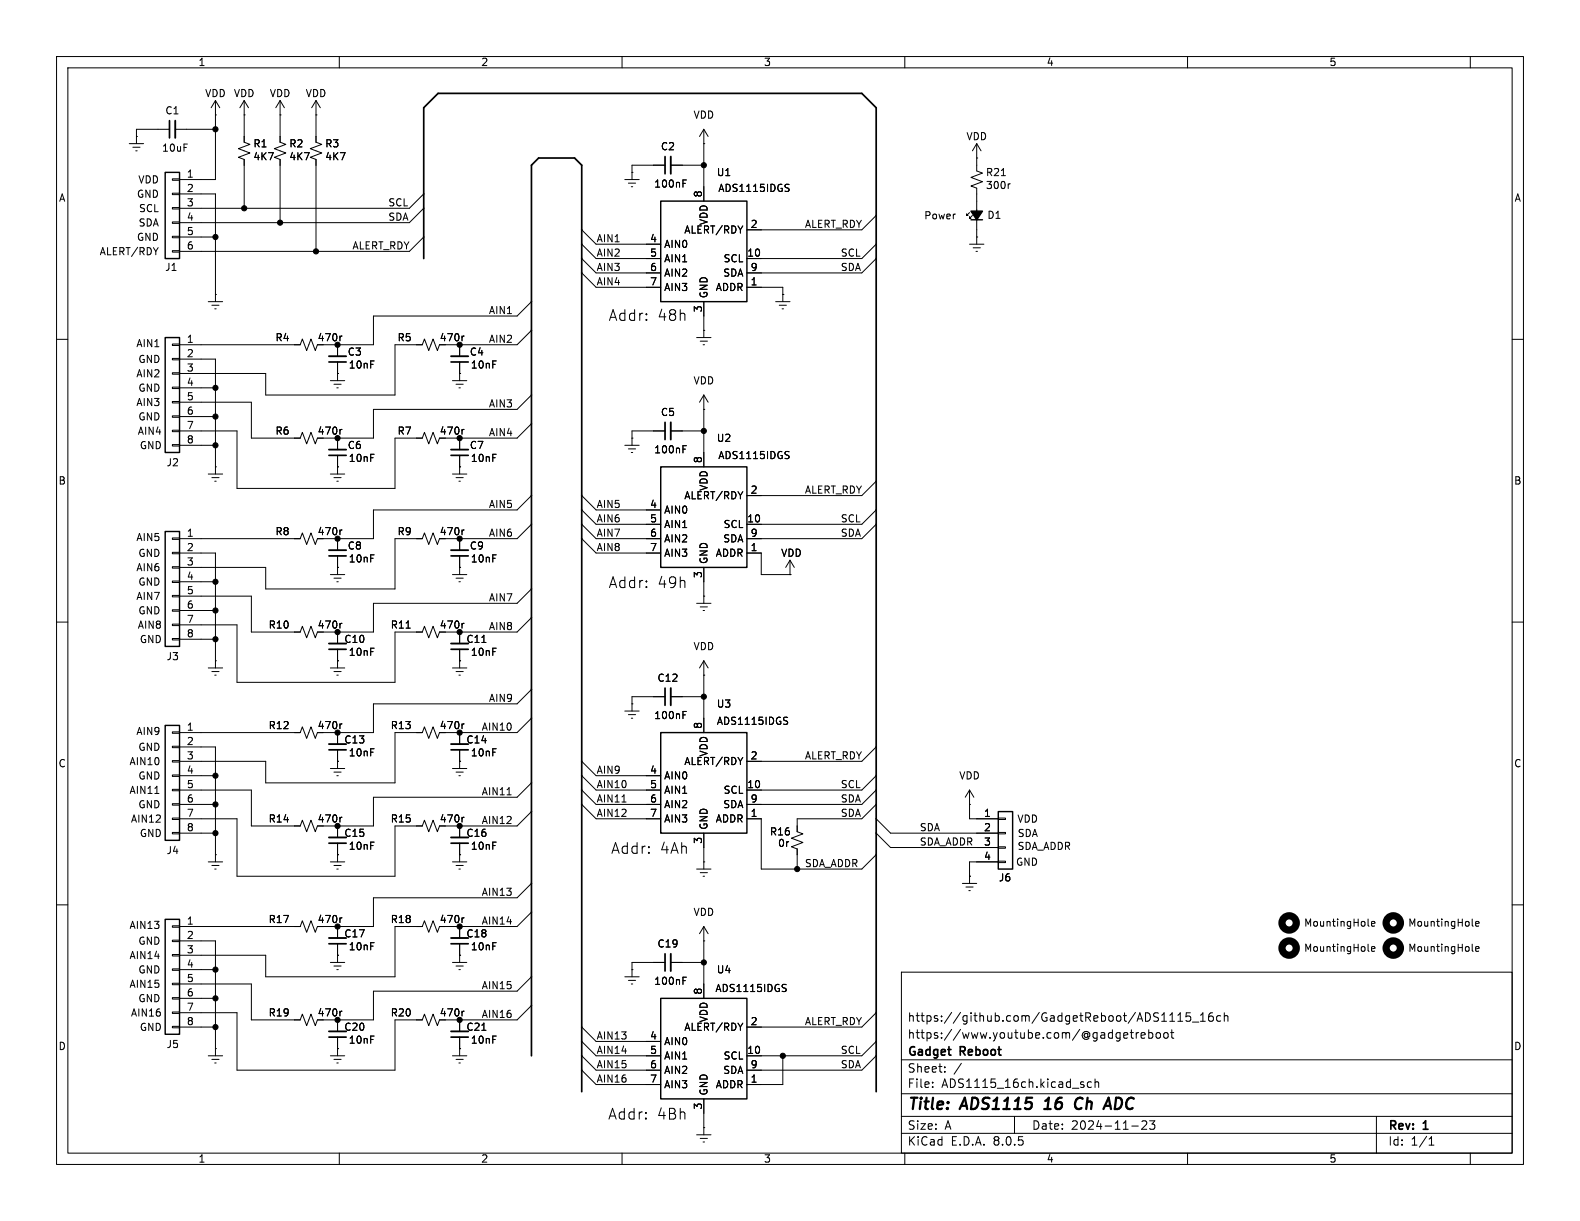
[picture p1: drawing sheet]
<svg xmlns="http://www.w3.org/2000/svg" width="279mm" height="216mm" viewBox="0 0 279 216" stroke-linecap="round" stroke-linejoin="round" font-family="sans-serif">
<g fill="none" stroke="#000" stroke-width=".18">
<path d="M10 10h259.4v195.9h-259.4zM12 12h255.4v191.9h-255.4zM38.1 17.8v14h-6.4M38.1 17.8l-.8 1.3M38.1 17.8l.8 1.3M43.2 17.8v7.3l1 .4-2 .8 2 .8-2 .7 1 .4v8.6M43.2 17.8l-.8 1.3M43.2 17.8l.7 1.3M49.5 17.8v7.3l1 .4-2 .8 2 .8-2 .7 1 .4v11.2M49.5 17.8l-.7 1.3M49.5 17.8l.8 1.3M55.9 17.8v7.3l1 .4-2 .8 2 .8-2 .7 1 .4v16.3"/>
<path d="M55.9 17.8l-.8 1.3M55.9 17.8l.7 1.3M60 10v2M110 10v2M160 10v2M210 10v2M260 10v2M22.9 25.4h2.5M23.5 26h1.3M24 26.7h.3M24.1 24.1h.1M30 22.9h-5.9v2.5"/>
<path d="M30.5 39.2h1.2v.3h-1.2zM30.5 36.7h1.2v.3h-1.2zM30.5 34.2h1.2v.2h-1.2zM30.5 31.6h1.2v.3h-1.2zM31 22.9h7.1M31.7 34.3h6.4v19M38.1 20.3h.1M43.2 20.3h.1M49.5 20.3h.1M55.9 20.3h.1M74.9 34.3l-2.5 2.5h-40.7M74.9 36.8l-2.5 2.6h-40.7"/>
<path d="M110.5 31.8h2.5M111.1 32.4h1.3M111.6 33h.3M111.8 30.5h.1M117.6 29.2h-5.8v2.6M118.6 29.2h5.9M120.8 32.4h.4M120.8 31.8h.6M124.5 25.4h.1M124.5 22.9v12.7M124.5 22.9l-.8 1.2M124.5 22.9l.7 1.2"/>
<path d="M139.1 32.6h.4M139.3 33.2l.2 .3-.2 .4M154.9 38.1l-2.5 2.5h-20.3M171.4 37.6l-.5 .5v-.3v.3h.3M172 38.1l-.6 .5v-.2v.2h.3M172.7 25.4v4.8l1 .4-2 .8 2 .7-2 .8 1 .4v9.9M172.7 27.9h.1M172.7 25.4l-.7 1.3M172.7 25.4l.8 1.3M177.1 31.1h.7M178.6 32.5l-.2 .1M10 60h2"/>
<path d="M30.5 44.3h1.2v.3h-1.2zM30.5 41.8h1.2v.2h-1.2zM31.7 41.9h6.4M36.8 53.3h2.6M37.5 54h1.2M38 54.6h.2M38.1 52.1h.1M60.5 59.4l-.3 .1M74.9 41.9l-2.5 2.6h-40.7M82.1 59.4l-.3 .1M94 53.3l-2.6 2.6h-25.4v5.1h-6.3v2M94 58.4l-2.6 2.6h-10.1v2"/>
<path d="M102.9 48.3l2.5 2.5h11.4M102.9 43.2l2.5 2.5h11.4M102.9 40.6l2.5 2.6h11.4M102.9 45.7l2.5 2.6h11.4M123.2 59.7h2.5M124.5 58.4h.1M124.5 53.3v6.4M132.1 50.8h6.3v2.5M137.2 53.3h2.5M137.8 54h1.3M138.3 54.6h.3M138.4 52.1h.1"/>
<path d="M154.9 43.2l-2.5 2.5h-20.3M154.9 45.7l-2.5 2.6h-20.3M171.4 43.2h2.6M172.1 43.8h1.3M172.6 44.5h.2M172.7 41.9h.1M267.4 60h2M30.5 78.6h1.2v.3h-1.2zM30.5 76.1h1.2v.2h-1.2zM30.5 73.5h1.2v.3h-1.2zM30.5 71h1.2v.2h-1.2zM30.5 68.5h1.2v.2h-1.2z"/>
<path d="M30.5 65.9h1.2v.3h-1.2zM30.5 63.4h1.2v.2h-1.2zM30.5 60.8h1.2v.3h-1.2zM31.7 76.2h10.2v10.2h27.9v-8.9h4.9l.4-1 .7 2 .8-2 .7 2 .4-1M31.7 71.1h12.7v6.4h8.7l.4-1 .7 2 .8-2 .8 2 .3-1M31.7 61h21.4l.4-1.1 .7 2.1 .8-2.1 .8 2.1 .3-1M31.7 78.7h6.4M31.7 63.5h6.4v20.3M31.7 68.6h6.4M31.7 73.7h6.4M58.4 67.3h2.6M59.1 67.9h1.2"/>
<path d="M59.6 68.6h.2M59.7 66h.1M59.7 64v3.3M60.5 75.9l-.3 .1M77.7 61l-.4 1-.7-2.1-.8 2.1-.7-2.1-.4 1.1h-4.9v8.9h-22.8v-3.9h-15.3M80 67.3h2.5M80.6 67.9h1.3M81.2 68.6h.2M81.3 66h.1M81.3 64v3.3M82.1 75.9l-.3 .1M94 74.9l-2.6 2.6h-10.1v2"/>
<path d="M94 69.9l-2.6 2.5h-25.4v5.1h-6.3v2M110.5 78.7h2.5M111.1 79.4h1.3M111.8 77.5h.1M117.6 76.2h-5.8v2.5M118.6 76.2h5.9M120.8 79.4h.4M120.8 78.8h.6M123.8 60.3h1.3M124.3 61h.3M124.5 72.4h.1M124.5 69.9v12.7"/>
<path d="M124.5 69.9l-.8 1.2M124.5 69.9l.7 1.2M139.1 79.8l.4 .1M30.5 97.7h1.2v.2h-1.2zM30.5 95.1h1.2v.3h-1.2zM31.7 95.3h21.4l.4-1.1 .7 2.1 .8-2.1 .8 2.1 .3-1M31.7 97.8h6.4v20.3M36.8 83.8h2.6M37.5 84.5h1.2M38 85.1h.2M38.1 82.6h.1M58.4 83.8h2.6"/>
<path d="M59.1 84.5h1.2M59.6 85.1h.2M59.7 82.6h.1M59.7 80.5v3.3M59.7 98.3v3.3M60.5 93.7l-.3 .1M77.7 95.3l-.4 1-.7-2.1-.8 2.1-.7-2.1-.4 1.1h-4.9v8.8h-22.8v-3.8h-15.3M80 83.8h2.5M80.6 84.5h1.3M81.2 85.1h.2M81.3 82.6h.1M81.3 80.5v3.3"/>
<path d="M81.3 98.3v3.3M82.1 93.7l-.3 .1M94 87.6l-2.6 2.6h-25.4v5.1h-6.3v2M94 92.7l-2.6 2.6h-10.1v2M102.9 95.3l2.5 2.5h11.4M102.9 90.2l2.5 2.5h11.4M102.9 87.6l2.5 2.6h11.4M102.9 92.7l2.5 2.6h11.4M111.6 80h.3M132.1 97.8h2.5v3.8h5.1M139.3 80.5l.2 .2-.2 .4M139.7 99.1l-.8 1.2"/>
<path d="M139.7 99.1v2.5M139.7 99.1l.8 1.2M154.9 90.2l-2.5 2.5h-20.3M154.9 85.1l-2.5 2.5h-20.3M154.9 92.7l-2.5 2.6h-20.3M10 110h2M30.5 112.9h1.2v.3h-1.2zM30.5 110.4h1.2v.2h-1.2zM30.5 107.8h1.2v.3h-1.2zM30.5 105.3h1.2v.2h-1.2zM30.5 102.7h1.2v.3h-1.2zM30.5 100.2h1.2v.3h-1.2z"/>
<path d="M31.7 110.5h10.2v10.2h27.9v-8.9h4.9l.4-1.1 .7 2.1 .8-2.1 .7 2.1 .4-1M31.7 105.4h12.7v6.4h8.7l.4-1.1 .7 2.1 .8-2.1 .8 2.1 .3-1M31.7 108h6.4M31.7 102.9h6.4M31.7 113h6.4M36.8 118.1h2.6M37.5 118.7h1.2M38 119.4h.2M38.1 116.8h.1M58.4 101.6h2.6M58.4 118.1h2.6M59.1 102.2h1.2"/>
<path d="M59.1 118.7h1.2M59.6 102.9h.2M59.6 119.4h.2M59.7 100.3h.1M59.7 116.8h.1M59.7 114.8v3.3M60.5 110.2l-.3 .1M71.8 111.1h.7M80 101.6h2.5M80 118.1h2.5M80.6 102.2h1.3M80.6 118.7h1.3"/>
<path d="M81.2 102.9h.2M81.2 119.4h.2M81.3 100.3h.1M81.3 116.8h.1M81.3 114.8v3.3M82.1 110.2l-.3 .1M85.2 113.6h.7M94 104.1l-2.6 2.6h-25.4v5.1h-6.3v2M94 109.2l-2.6 2.6h-10.1v2M123.2 106.7h2.5M123.8 107.3h1.3M124.3 108h.3"/>
<path d="M124.5 105.4h.1M124.5 119.4h.1M124.5 100.3v6.4M124.5 116.8v12.7M124.5 116.8l-.8 1.3M124.5 116.8l.7 1.3M139.7 101.6h.1M267.4 110h2M30.5 139.6h1.2v.2h-1.2zM30.5 137h1.2v.3h-1.2zM30.5 134.5h1.2v.2h-1.2zM30.5 132h1.2v.2h-1.2z"/>
<path d="M30.5 129.4h1.2v.3h-1.2zM31.7 139.7h12.7v6.4h8.7l.4-1.1 .7 2.1 .8-2.1 .8 2.1 .3-1M31.7 129.5h21.4l.4-1 .7 2.1 .8-2.1 .8 2.1 .3-1.1M31.7 132.1h6.4v20.3M31.7 137.2h6.4M58.4 135.9h2.6M59.1 136.5h1.2M59.6 137.2h.2M59.7 134.6h.1M59.7 132.6v3.3M60.5 128l-.3 .1M77.7 129.5l-.4 1.1-.7-2.1-.8 2.1-.7-2.1-.4 1h-4.9v8.9h-22.8v-3.8h-15.3"/>
<path d="M80 135.9h2.5M80.6 136.5h1.3M81.2 137.2h.2M81.3 134.6h.1M81.3 132.6v3.3M82.1 128l-.3 .1M94 127l-2.6 2.5h-10.1v2.1M94 121.9l-2.6 2.6h-25.4v5h-6.3v2.1M94 138.4l-2.6 2.6h-25.4v5.1h-6.3v2M102.9 137.2l2.5 2.5h11.4M102.9 134.6l2.5 2.6h11.4M102.9 139.7l2.5 2.5h11.4"/>
<path d="M110.5 125.7h2.5M111.1 126.4h1.3M111.6 127h.3M111.8 124.5h.1M117.6 123.2h-5.8v2.5M118.6 123.2h5.9M120.8 126.4h.4M120.8 125.8h.6M138.8 126.8l.5 .1M139 127.5l.3 .2-.3 .4M154.9 137.2l-2.5 2.5h-20.3M154.9 132.1l-2.5 2.5h-20.3"/>
<path d="M154.9 139.7l-2.5 2.5h-20.3M171.4 139.7v5.1h5.1M171.4 139.7l-.7 1.3M171.4 139.7l.8 1.3M10 160h2M27.4 140.3h.7M30.5 147.2h1.2v.2h-1.2zM30.5 144.7h1.2v.2h-1.2zM30.5 142.1h1.2v.3h-1.2zM31.7 144.8h10.2v10.1h27.9v-8.8h4.9l.4-1.1 .7 2.1 .8-2.1 .7 2.1 .4-1M31.7 142.2h6.4M31.7 147.3h6.4"/>
<path d="M36.8 152.4h2.6M37.5 153h1.2M38 153.7h.2M38.1 151.1h.1M58.4 152.4h2.6M59.1 153h1.2M59.6 153.7h.2M59.7 151.1h.1M59.7 149.1v3.3M60.5 144.5l-.3 .1M80 152.4h2.5M80.6 153h1.3"/>
<path d="M81.2 153.7h.2M81.3 151.1h.1M81.3 149.1v3.3M82.1 144.5l-.3 .1M89.7 140.5h.7M94 143.5l-2.6 2.6h-10.1v2M94 156.2l-2.6 2.6h-25.4v5h-6.3v2.1M102.9 142.2l2.5 2.6h11.4M110 141.8h.7M123.2 153.7h2.5M123.8 154.3h1.3M124.3 154.9h.3"/>
<path d="M124.5 152.4h.1M124.5 147.3v6.4M132.1 144.8h2.5v8.9h17.8l2.5-2.6M154.9 142.2l-2.5 2.6h-11.4v2.3l1 .3-2 .8 2 .8-2 .7 1 .4v3.6M154.9 144.8l2.6 2.5h19M154.9 147.3l2.6 2.6h19M170.2 156.2h2.5M170.8 156.8h1.3M171.3 157.5h.3M171.4 154.9h.1M171.4 142.2h.1M176.5 152.3h1.3v.2h-1.3z"/>
<path d="M176.5 149.7h1.3v.3h-1.3zM176.5 147.2h1.3v.2h-1.3zM176.5 144.7h1.3v.2h-1.3zM176.5 152.4h-5.1v3.8M267.4 160h2M30.5 178.9h1.2v.3h-1.2zM30.5 176.4h1.2v.3h-1.2zM30.5 173.9h1.2v.2h-1.2zM30.5 171.3h1.2v.3h-1.2zM30.5 168.8h1.2v.2h-1.2zM30.5 166.2h1.2v.3h-1.2zM30.5 163.7h1.2v.3h-1.2z"/>
<path d="M31.7 179.1h10.2v10.1h27.9v-8.9h4.9l.4-1 .7 2.1 .8-2.1 .7 2.1 .4-1.1M31.7 163.8h21.4l.4-1 .7 2 .8-2 .8 2 .3-1M31.7 174h12.7v6.3h8.7l.4-1 .7 2.1 .8-2.1 .8 2.1 .3-1.1M31.7 166.4h6.4v20.3M31.7 171.5h6.4M31.7 176.5h6.4M58.4 170.2h2.6M59.1 170.8h1.2M59.6 171.5h.2M59.7 168.9h.1M59.7 166.9v3.3M60.5 162.3l-.3 .1"/>
<path d="M60.5 178.8l-.3 .1M77.7 163.8l-.4 1-.7-2-.8 2-.7-2-.4 1h-4.9v8.9h-22.8v-3.8h-15.3M80 170.2h2.5M80.6 170.8h1.3M81.2 171.5h.2M81.3 168.9h.1M81.3 166.9v3.3M82.1 162.3l-.3 .1M82.1 178.8l-.3 .1M94 161.3l-2.6 2.5h-10.1v2.1M94 177.8l-2.6 2.5h-10.1v2.1M94 172.7l-2.6 2.6h-25.4v5h-6.3v2.1"/>
<path d="M110.5 172.7h2.5M111.1 173.4h1.3M111.6 174h.3M111.8 171.5h.1M117.6 170.2h-5.8v2.5M118.6 170.2h5.9M120.8 173.4h.4M120.8 172.8h.6M124.5 166.4h.1M124.5 163.8v12.7M124.5 163.8l-.8 1.3M124.5 163.8l.7 1.3"/>
<path d="M138.5 174.1h.5M138.8 174.7l.2 .3-.2 .3M154.9 179.1l-2.5 2.5h-20.3M159.4 171.9h108v32h-108zM206.9 179.5l.4-.4v1.5M208.3 179.5l.4-.4v1.5M210.5 179.1h-.7l-.1 .7 .2-.1h.5l.2 .2-.1 .5-.2 .2-.6-.2M212.3 179.5l.4-.4v1.5M214.4 179.1a.59 .59 0 0 0-.7 .6v.6l.2 .2 .4 .1 .2-.2 .1-.5-.2-.2h-.4l-.3 .2M215.9 179.7l-.5-.1-.3 .3v.4l.2 .2h.6M216.5 179.7l.2-.1 .4 .1v.9M216.5 179.1v1.5"/>
<path d="M241.9 168l.2 .2M241.9 163.6l.2 .2M242.5 167.8l.6-.1v-.3h-.4l-.2 .2 .1 .6h.5M242.5 163.4l.6-.2v-.2l-.4-.1-.2 .2 .1 .6h.5M260.3 163.6l.2 .2M260.3 168l.2 .2M260.9 167.8l.6-.1v-.3h-.4l-.2 .2 .1 .6h.5M260.9 163.4l.6-.2v-.2l-.4-.1-.2 .2 .1 .6h.5M30.5 181.5h1.2v.2h-1.2zM31.7 181.6h6.4M36.8 186.7h2.6M37.5 187.3h1.2"/>
<path d="M38 188h.2M38.1 185.4h.1M58.4 186.7h2.6M59.1 187.3h1.2M59.6 188h.2M59.7 185.4h.1M59.7 183.4v3.3M80 186.7h2.5M80.6 187.3h1.3M81.2 188h.2M81.3 185.4h.1M81.3 183.4v3.3"/>
<path d="M85.2 182.2h.7M102.9 189.2l2.5 2.6h11.4M102.9 184.2l2.5 2.5h11.4M102.9 181.6l2.5 2.6h11.4M102.9 186.7l2.5 2.5h11.4M124.5 199.4h.1M124.5 194.3v6.4M138.4 186.7v5.1h-6.3M154.9 184.2l-2.5 2.5h-20.3M154.9 186.7l-2.5 2.5h-20.3M159.4 197.4h108M159.4 193.4h108"/>
<path d="M159.4 187.4h108M164.9 192.1v.2M164.9 191.4v.1M167.1 189.4v.2M167.1 188.7v.1M170 188l-1.3 1.9M179.4 197.4v3M191.5 191.8l.2 .2-.2 .3M191.5 191.3l.1 .1M193 191.4l-.4-.1-.3 .3v.4l.1 .2h.6M193.6 191.4l.3-.1 .3 .1 .1 .9M193.6 190.8v1.5"/>
<path d="M199.9 182.6h.5M200.1 182.1v1.3l.3 .2M200.1 199.1h1.2M200.9 182.6v1M201.4 182.6l-.3 .1-.2 .2M201.8 183.1l.7-.2-.1-.2-.4-.1-.2 .2 .1 .7h.5M201.9 198.3l.6-.1 .2 .1 .1 .3-.9 1.1h.9M203.1 182.7l.5-.1 .3 .3v.4l-.2 .2h-.6M203.1 182.1v1.5M203.3 198.2h.9l-.5 .6 .4 .1v.6l-.2 .2h-.4l-.2-.2M204.5 182.7l.2-.1 .4 .1 .1 .6-.1 .2-.4 .1-.2-.2zM205.9 182.7l.2-.1 .4 .1 .1 .6-.2 .2-.3 .1-.2-.2z"/>
<path d="M206.9 180.6h.8M207 182.6h.6M207.2 182.1v1.3l.4 .2M208.3 180.6h.8M210.9 180.7h1.1M212.3 180.6h.8M243.4 197.4v6.5M60 203.9v2M110 203.9v2M123.2 200.7h2.5M123.8 201.3h1.3M124.3 201.9h.3"/>
<path d="M159.4 200.4h108M160 203.9v2M210 203.9v2M252.7 202.5h.9M252.7 201.4l.4-.4v1.5M260 203.9v2"/>
</g>
<path d="M184.7 196.1h1.1M185.2 194.4l-.4 .3M191.1 194.1a1.13 1.13 0 0 0-1 .7 1.13 1.13 0 0 0 .3 1.2l.3 .1 .4-.1" fill="none" stroke="#000" stroke-width=".4"/>
<g fill="none" stroke="#000" stroke-width=".33">
<path d="M31 21.3v3.1M118.6 27.7v3M58.2 63h3M58.2 79.5h3M79.8 63h3M79.8 79.5h3M118.6 74.7v3M58.2 97.3h3M79.8 97.3h3M58.2 113.8h3M79.8 113.8h3M58.2 131.6h3"/>
<path d="M79.8 131.6h3M118.6 121.7v3M58.2 148.1h3M79.8 148.1h3M58.2 165.9h3M79.8 165.9h3M118.6 168.7v3M58.2 182.4h3M79.8 182.4h3"/>
</g>
<g fill="none" stroke="#000" stroke-width=".3">
<path d="M30 21.3v3.1M117.6 27.7v3M74.9 45.7v-26.6l2.6-2.6h74.9l2.5 2.6v173.9M58.2 64h3M79.8 64h3M117.6 74.7v3M58.2 80.5h3M58.2 98.3h3M79.8 80.5h3M79.8 98.3h3M58.2 114.8h3M79.8 114.8h3"/>
<path d="M58.2 132.6h3M79.8 132.6h3M117.6 121.7v3M58.2 149.1h3M79.8 149.1h3M58.2 166.9h3M79.8 166.9h3M117.6 168.7v3M58.2 183.4h3M79.8 183.4h3M94 186.7v-157.5l1.2-1.3h6.4l1.3 1.3v163.8"/>
</g>
<path d="M29.2 30.5h2.5v15.2h-2.5zM116.8 35.6h15.3v17.7h-15.3zM171.7 38.9h2M29.2 59.7h2.5v20.3h-2.5zM29.2 94h2.5v20.3h-2.5zM116.8 82.6h15.3v17.7h-15.3zM29.2 128.3h2.5v20.3h-2.5zM116.8 129.5h15.3v17.8h-15.3zM176.5 143.5h2.6v10.2h-2.6zM29.2 162.6h2.5v20.3h-2.5zM116.8 176.5h15.3v17.8h-15.3z" fill="none" stroke="#000" stroke-width=".25"/>
<path d="M171.7 37.3h2l-1 1.6z" fill="#000" stroke="#000" stroke-width=".25"/>
<g fill="none" stroke="#000" stroke-width="1.3">
<circle cx="228" cy="167.6" r="1.27"/>
<circle cx="228" cy="163.2" r="1.27"/>
<circle cx="246.4" cy="163.2" r="1.27"/>
<circle cx="246.4" cy="167.6" r="1.27"/>
</g>
<g fill="#000" stroke="#000" stroke-width=".18">
<circle cx="38.1" cy="22.9" r=".46"/>
<circle cx="43.2" cy="36.8" r=".46"/>
<circle cx="49.5" cy="39.4" r=".46"/>
<circle cx="124.5" cy="29.2" r=".46"/>
<circle cx="38.1" cy="41.9" r=".46"/>
<circle cx="55.9" cy="44.5" r=".46"/>
<circle cx="38.1" cy="68.6" r=".46"/>
<circle cx="38.1" cy="73.7" r=".46"/>
<circle cx="38.1" cy="78.7" r=".46"/>
<circle cx="59.7" cy="61" r=".46"/>
<circle cx="59.7" cy="77.5" r=".46"/>
<circle cx="81.3" cy="77.5" r=".46"/>
<circle cx="81.3" cy="61" r=".46"/>
<circle cx="124.5" cy="76.2" r=".46"/>
<circle cx="59.7" cy="95.3" r=".46"/>
<circle cx="81.3" cy="95.3" r=".46"/>
<circle cx="38.1" cy="113" r=".46"/>
<circle cx="38.1" cy="108" r=".46"/>
<circle cx="38.1" cy="102.9" r=".46"/>
<circle cx="59.7" cy="111.8" r=".46"/>
<circle cx="81.3" cy="111.8" r=".46"/>
<circle cx="38.1" cy="137.2" r=".46"/>
<circle cx="59.7" cy="129.5" r=".46"/>
<circle cx="81.3" cy="129.5" r=".46"/>
<circle cx="124.5" cy="123.2" r=".46"/>
<circle cx="38.1" cy="142.2" r=".46"/>
<circle cx="38.1" cy="147.3" r=".46"/>
<circle cx="59.7" cy="146.1" r=".46"/>
<circle cx="81.3" cy="146.1" r=".46"/>
<circle cx="141" cy="153.7" r=".46"/>
<circle cx="38.1" cy="176.5" r=".46"/>
<circle cx="38.1" cy="171.5" r=".46"/>
<circle cx="59.7" cy="163.8" r=".46"/>
<circle cx="81.3" cy="163.8" r=".46"/>
<circle cx="124.5" cy="170.2" r=".46"/>
<circle cx="38.1" cy="181.6" r=".46"/>
<circle cx="59.7" cy="180.3" r=".46"/>
<circle cx="81.3" cy="180.3" r=".46"/>
<circle cx="138.4" cy="186.7" r=".46"/>
</g>
<g font-size="2.8">
<text x="160.4" y="196.8">Title:</text>
<text x="170.1" y="196.8">ADS1115</text>
<text x="185.6" y="196.8">16</text>
<text x="191.8" y="196.8">Ch</text>
<text x="197.9" y="196.8">ADC</text>
</g>
<g font-size="2.7">
<text x="107.6" y="56.9">Addr:</text>
<text x="116.3" y="56.9">48h</text>
<text x="107.6" y="104.1">Addr:</text>
<text x="116.3" y="104.1">49h</text>
<text x="108.1" y="151.1">Addr:</text>
<text x="116.7" y="151.1">4Ah</text>
<text x="107.5" y="198.1">Addr:</text>
<text x="116.2" y="198.1">4Bh</text>
</g>
<g font-size="2.1">
<text x="160.4" y="183.9">https://www.youtube.com/@gadgetreboot</text>
<text x="160.4" y="180.9">https://github.com/GadgetReboot/ADS1115_16ch</text>
<text x="160.4" y="189.9">Sheet:</text>
<text x="160.4" y="187.1">Gadget</text>
<text x="169.9" y="187.1">Reboot</text>
<text x="160.4" y="192.6">File:</text>
<text x="166.5" y="192.6">ADS1115_16ch.kicad_sch</text>
<text x="160.4" y="202.8">KiCad</text>
<text x="160.4" y="200">Size:</text>
<text x="167.1" y="200">A</text>
<text x="168.1" y="202.8">E.D.A.</text>
<text x="175.7" y="202.8">8.0.5</text>
<text x="182.4" y="200">Date:</text>
<text x="189.4" y="200">2024-11-23</text>
<text x="245.4" y="200.2">Rev:</text>
<text x="245.4" y="202.8">Id:</text>
<text x="249.5" y="202.8">1/1</text>
<text x="251.8" y="200.2">1</text>
</g>
<g font-size="1.8">
<text x="35" y="11.9">1</text>
<text x="85" y="11.9">2</text>
<text x="135" y="11.9">3</text>
<text x="185" y="11.9">4</text>
<text x="235" y="11.9">5</text>
<text x="36.2" y="17.4">VDD</text>
<text x="41.3" y="17.4">VDD</text>
<text x="47.6" y="17.4">VDD</text>
<text x="54" y="17.4">VDD</text>
<text x="29.1" y="20.4">C1</text>
<text x="122.5" y="21.2">VDD</text>
<text x="28.6" y="27">10uF</text>
<text x="44.7" y="26.3">R1</text>
<text x="44.7" y="28.5">4K7</text>
<text x="51.1" y="26.3">R2</text>
<text x="51.1" y="28.5">4K7</text>
<text x="57.4" y="26.3">R3</text>
<text x="57.4" y="28.5">4K7</text>
<text x="116.8" y="26.8">C2</text>
<text x="170.8" y="25">VDD</text>
<text x="10.3" y="35.9">A</text>
<text x="24.1" y="35.1">GND</text>
<text x="24.4" y="32.5">VDD</text>
<text x="32.9" y="31.5">1</text>
<text x="32.9" y="34">2</text>
<text x="115.6" y="33.4">100nF</text>
<text x="124.2" y="35" transform="rotate(-90 124.2 35)">8</text>
<text x="126.7" y="31.3">U1</text>
<text x="126.9" y="34.1">ADS1115IDGS</text>
<text x="174.3" y="33.6">300r</text>
<text x="174.3" y="31.3">R21</text>
<text x="267.7" y="35.9">A</text>
<text x="24.4" y="40.1">SDA</text>
<text x="24.5" y="37.6">SCL</text>
<text x="32.9" y="36.6">3</text>
<text x="32.9" y="39.1">4</text>
<text x="32.9" y="41.7">5</text>
<text x="68.6" y="36.6">SCL</text>
<text x="68.6" y="39.1">SDA</text>
<text x="120.9" y="41.5">ALERT/RDY</text>
<text x="125.3" y="39.9" transform="rotate(-90 125.3 39.9)">VDD</text>
<text x="132.6" y="40.4">2</text>
<text x="142.2" y="40.4">ALERT_RDY</text>
<text x="163.3" y="38.9">Power</text>
<text x="174.5" y="38.9">D1</text>
<text x="17.5" y="45.2">ALERT/RDY</text>
<text x="24.1" y="42.7">GND</text>
<text x="32.9" y="44.2">6</text>
<text x="62.2" y="44.2">ALERT_RDY</text>
<text x="105.4" y="48">AIN3</text>
<text x="105.4" y="45.5">AIN2</text>
<text x="105.4" y="42.9">AIN1</text>
<text x="114.9" y="42.9">4</text>
<text x="114.9" y="45.5">5</text>
<text x="117.3" y="44">AIN0</text>
<text x="117.3" y="46.6">AIN1</text>
<text x="127.9" y="46.6">SCL</text>
<text x="132" y="45.5">10</text>
<text x="148.6" y="48">SDA</text>
<text x="148.6" y="45.5">SCL</text>
<text x="29.1" y="48.1">J1</text>
<text x="105.4" y="50.5">AIN4</text>
<text x="114.9" y="48">6</text>
<text x="114.9" y="50.5">7</text>
<text x="117.3" y="49.1">AIN2</text>
<text x="117.3" y="51.7">AIN3</text>
<text x="125.3" y="52.8" transform="rotate(-90 125.3 52.8)">GND</text>
<text x="126.5" y="51.7">ADDR</text>
<text x="127.8" y="49.1">SDA</text>
<text x="132.6" y="50.5">1</text>
<text x="132.6" y="48">9</text>
<text x="86.4" y="55.6">AIN1</text>
<text x="124.2" y="55.3" transform="rotate(-90 124.2 55.3)">3</text>
<text x="24" y="61.5">AIN1</text>
<text x="24.4" y="64.3">GND</text>
<text x="32.9" y="60.7">1</text>
<text x="32.9" y="63.2">2</text>
<text x="32.9" y="65.8">3</text>
<text x="48.6" y="60.6">R4</text>
<text x="56.1" y="60.6">470r</text>
<text x="61.4" y="63.1">C3</text>
<text x="61.6" y="65.4">10nF</text>
<text x="70.2" y="60.6">R5</text>
<text x="77.7" y="60.6">470r</text>
<text x="83" y="63.1">C4</text>
<text x="83.2" y="65.4">10nF</text>
<text x="86.4" y="60.7">AIN2</text>
<text x="24" y="71.9">AIN3</text>
<text x="24" y="66.8">AIN2</text>
<text x="24.4" y="69.3">GND</text>
<text x="32.9" y="68.3">4</text>
<text x="32.9" y="70.9">5</text>
<text x="122.5" y="68.2">VDD</text>
<text x="24.3" y="77">AIN4</text>
<text x="24.4" y="74.4">GND</text>
<text x="32.9" y="73.4">6</text>
<text x="32.9" y="75.9">7</text>
<text x="48.6" y="77.1">R6</text>
<text x="56.1" y="77.1">470r</text>
<text x="70.2" y="77.1">R7</text>
<text x="77.7" y="77.1">470r</text>
<text x="86.4" y="77.2">AIN4</text>
<text x="86.4" y="72.1">AIN3</text>
<text x="116.8" y="73.8">C5</text>
<text x="24.6" y="79.5">GND</text>
<text x="29.4" y="82.7">J2</text>
<text x="32.9" y="78.5">8</text>
<text x="61.4" y="79.6">C6</text>
<text x="61.6" y="81.9">10nF</text>
<text x="83" y="79.6">C7</text>
<text x="83.2" y="81.9">10nF</text>
<text x="115.6" y="80.4">100nF</text>
<text x="124.2" y="82" transform="rotate(-90 124.2 82)">8</text>
<text x="126.7" y="78.3">U2</text>
<text x="126.9" y="81.4">ADS1115IDGS</text>
<text x="10.3" y="85.9">B</text>
<text x="86.4" y="89.9">AIN5</text>
<text x="105.4" y="89.9">AIN5</text>
<text x="114.9" y="89.9">4</text>
<text x="120.9" y="88.5">ALERT/RDY</text>
<text x="125.3" y="86.9" transform="rotate(-90 125.3 86.9)">VDD</text>
<text x="132.6" y="87.4">2</text>
<text x="142.2" y="87.4">ALERT_RDY</text>
<text x="267.7" y="85.9">B</text>
<text x="24" y="95.8">AIN5</text>
<text x="32.9" y="95">1</text>
<text x="48.6" y="94.8">R8</text>
<text x="56.1" y="94.8">470r</text>
<text x="70.2" y="94.8">R9</text>
<text x="77.7" y="94.8">470r</text>
<text x="86.4" y="95">AIN6</text>
<text x="105.4" y="95">AIN7</text>
<text x="105.4" y="92.4">AIN6</text>
<text x="114.9" y="92.5">5</text>
<text x="114.9" y="95">6</text>
<text x="117.3" y="91">AIN0</text>
<text x="117.3" y="93.6">AIN1</text>
<text x="127.9" y="93.6">SCL</text>
<text x="132" y="92.5">10</text>
<text x="132.6" y="95">9</text>
<text x="148.6" y="92.4">SCL</text>
<text x="148.6" y="95">SDA</text>
<text x="24" y="101.1">AIN6</text>
<text x="24.4" y="98.6">GND</text>
<text x="32.9" y="97.5">2</text>
<text x="32.9" y="100.1">3</text>
<text x="61.4" y="97.4">C8</text>
<text x="61.6" y="99.7">10nF</text>
<text x="83" y="97.4">C9</text>
<text x="83.2" y="99.7">10nF</text>
<text x="105.4" y="97.5">AIN8</text>
<text x="114.9" y="97.5">7</text>
<text x="117.3" y="96.1">AIN2</text>
<text x="117.3" y="98.7">AIN3</text>
<text x="125.3" y="99.8" transform="rotate(-90 125.3 99.8)">GND</text>
<text x="126.5" y="98.7">ADDR</text>
<text x="127.8" y="96.1">SDA</text>
<text x="132.6" y="97.5">1</text>
<text x="138" y="98.7">VDD</text>
<text x="24" y="106.2">AIN7</text>
<text x="24.4" y="103.6">GND</text>
<text x="32.9" y="102.6">4</text>
<text x="32.9" y="105.2">5</text>
<text x="32.9" y="107.7">6</text>
<text x="86.4" y="106.4">AIN7</text>
<text x="124.2" y="102.3" transform="rotate(-90 124.2 102.3)">3</text>
<text x="24.3" y="111.3">AIN8</text>
<text x="24.4" y="108.7">GND</text>
<text x="24.6" y="113.8">GND</text>
<text x="32.9" y="110.2">7</text>
<text x="32.9" y="112.8">8</text>
<text x="47.4" y="111.4">R10</text>
<text x="56.1" y="111.4">470r</text>
<text x="60.8" y="113.9">C10</text>
<text x="69" y="111.4">R11</text>
<text x="77.7" y="111.4">470r</text>
<text x="82.4" y="113.9">C11</text>
<text x="86.4" y="111.5">AIN8</text>
<text x="29.4" y="116.9">J3</text>
<text x="61.6" y="116.2">10nF</text>
<text x="83.2" y="116.2">10nF</text>
<text x="122.5" y="115.2">VDD</text>
<text x="86.4" y="124.2">AIN9</text>
<text x="116.2" y="120.8">C12</text>
<text x="126.7" y="125.3">U3</text>
<text x="24" y="130.1">AIN9</text>
<text x="32.9" y="129.3">1</text>
<text x="32.9" y="131.8">2</text>
<text x="47.4" y="129.1">R12</text>
<text x="56.1" y="129.1">470r</text>
<text x="60.8" y="131.7">C13</text>
<text x="69" y="129.1">R13</text>
<text x="77.7" y="129.1">470r</text>
<text x="82.4" y="131.7">C14</text>
<text x="85.1" y="129.3">AIN10</text>
<text x="115.6" y="127.4">100nF</text>
<text x="124.2" y="129" transform="rotate(-90 124.2 129)">8</text>
<text x="126.7" y="128.4">ADS1115IDGS</text>
<text x="10.3" y="135.9">C</text>
<text x="22.8" y="135.4">AIN10</text>
<text x="24.4" y="137.9">GND</text>
<text x="24.4" y="132.8">GND</text>
<text x="32.9" y="134.4">3</text>
<text x="32.9" y="136.9">4</text>
<text x="61.6" y="134">10nF</text>
<text x="83.2" y="134">10nF</text>
<text x="105.4" y="136.9">AIN9</text>
<text x="114.9" y="136.9">4</text>
<text x="120.9" y="135.5">ALERT/RDY</text>
<text x="125.3" y="133.9" transform="rotate(-90 125.3 133.9)">VDD</text>
<text x="132.6" y="134.4">2</text>
<text x="142.2" y="134.4">ALERT_RDY</text>
<text x="267.7" y="135.9">C</text>
<text x="22.8" y="140.5">AIN11</text>
<text x="24.4" y="143">GND</text>
<text x="32.9" y="139.4">5</text>
<text x="32.9" y="142">6</text>
<text x="85.1" y="140.7">AIN11</text>
<text x="105.4" y="139.4">AIN10</text>
<text x="105.4" y="142">AIN11</text>
<text x="114.9" y="139.4">5</text>
<text x="114.9" y="142">6</text>
<text x="117.3" y="138">AIN0</text>
<text x="117.3" y="140.6">AIN1</text>
<text x="117.3" y="143.1">AIN2</text>
<text x="127.8" y="143.1">SDA</text>
<text x="127.9" y="140.6">SCL</text>
<text x="132" y="139.4">10</text>
<text x="132.6" y="142">9</text>
<text x="148.6" y="139.4">SCL</text>
<text x="148.6" y="142">SDA</text>
<text x="169.5" y="138">VDD</text>
<text x="23.1" y="145.5">AIN12</text>
<text x="24.6" y="148.1">GND</text>
<text x="32.9" y="144.5">7</text>
<text x="32.9" y="147.1">8</text>
<text x="47.4" y="145.6">R14</text>
<text x="56.1" y="145.6">470r</text>
<text x="60.8" y="148.2">C15</text>
<text x="69" y="145.6">R15</text>
<text x="77.7" y="145.6">470r</text>
<text x="82.4" y="148.2">C16</text>
<text x="85.1" y="145.8">AIN12</text>
<text x="105.4" y="144.5">AIN12</text>
<text x="114.9" y="144.5">7</text>
<text x="117.3" y="145.6">AIN3</text>
<text x="124.2" y="149.3" transform="rotate(-90 124.2 149.3)">3</text>
<text x="125.3" y="146.8" transform="rotate(-90 125.3 146.8)">GND</text>
<text x="126.5" y="145.6">ADDR</text>
<text x="132.6" y="144.5">1</text>
<text x="136.1" y="147.9">R16</text>
<text x="137.5" y="150">0r</text>
<text x="148.6" y="144.5">SDA</text>
<text x="162.6" y="147.1">SDA</text>
<text x="162.6" y="149.6">SDA_ADDR</text>
<text x="173.9" y="144.5">1</text>
<text x="173.9" y="147.1">2</text>
<text x="173.9" y="149.6">3</text>
<text x="179.8" y="145.5">VDD</text>
<text x="179.9" y="148.1">SDA</text>
<text x="29.4" y="151.2">J4</text>
<text x="61.6" y="150.5">10nF</text>
<text x="83.2" y="150.5">10nF</text>
<text x="142.2" y="153.4">SDA_ADDR</text>
<text x="173.9" y="152.1">4</text>
<text x="179.6" y="153.2">GND</text>
<text x="179.8" y="150.4">SDA_ADDR</text>
<text x="85.1" y="158.5">AIN13</text>
<text x="176.5" y="156.1">J6</text>
<text x="22.8" y="164.3">AIN13</text>
<text x="24.4" y="167.1">GND</text>
<text x="32.9" y="163.6">1</text>
<text x="32.9" y="166.1">2</text>
<text x="47.4" y="163.4">R17</text>
<text x="56.1" y="163.4">470r</text>
<text x="60.8" y="166">C17</text>
<text x="69" y="163.4">R18</text>
<text x="77.7" y="163.4">470r</text>
<text x="82.4" y="166">C18</text>
<text x="85.1" y="163.6">AIN14</text>
<text x="116.2" y="167.7">C19</text>
<text x="122.5" y="162.2">VDD</text>
<text x="230.5" y="164.1">MountingHole</text>
<text x="248.9" y="164.1">MountingHole</text>
<text x="22.8" y="169.7">AIN14</text>
<text x="24.4" y="172.2">GND</text>
<text x="32.9" y="168.7">3</text>
<text x="32.9" y="171.2">4</text>
<text x="32.9" y="173.7">5</text>
<text x="61.6" y="168.2">10nF</text>
<text x="83.2" y="168.2">10nF</text>
<text x="126.7" y="172.3">U4</text>
<text x="230.5" y="168.5">MountingHole</text>
<text x="248.9" y="168.5">MountingHole</text>
<text x="22.8" y="174.8">AIN15</text>
<text x="23.1" y="179.8">AIN16</text>
<text x="24.4" y="177.3">GND</text>
<text x="32.9" y="176.3">6</text>
<text x="32.9" y="178.8">7</text>
<text x="47.4" y="179.9">R19</text>
<text x="56.1" y="179.9">470r</text>
<text x="69" y="179.9">R20</text>
<text x="77.7" y="179.9">470r</text>
<text x="85.1" y="175">AIN15</text>
<text x="115.6" y="174.3">100nF</text>
<text x="124.2" y="176" transform="rotate(-90 124.2 176)">8</text>
<text x="126.4" y="175.6">ADS1115IDGS</text>
<text x="10.3" y="185.9">D</text>
<text x="24.6" y="182.4">GND</text>
<text x="29.4" y="185.5">J5</text>
<text x="32.9" y="181.4">8</text>
<text x="60.8" y="182.5">C20</text>
<text x="61.6" y="184.8">10nF</text>
<text x="82.4" y="182.5">C21</text>
<text x="83.2" y="184.8">10nF</text>
<text x="85.1" y="180.1">AIN16</text>
<text x="105.4" y="183.9">AIN13</text>
<text x="114.9" y="183.9">4</text>
<text x="117.3" y="185">AIN0</text>
<text x="120.9" y="182.5">ALERT/RDY</text>
<text x="125.3" y="180.9" transform="rotate(-90 125.3 180.9)">VDD</text>
<text x="132.6" y="181.4">2</text>
<text x="142.2" y="181.3">ALERT_RDY</text>
<text x="267.7" y="185.9">D</text>
<text x="105.4" y="186.4">AIN14</text>
<text x="105.4" y="191.5">AIN16</text>
<text x="105.4" y="189">AIN15</text>
<text x="114.9" y="186.4">5</text>
<text x="114.9" y="189">6</text>
<text x="114.9" y="191.5">7</text>
<text x="117.3" y="187.6">AIN1</text>
<text x="117.3" y="190.1">AIN2</text>
<text x="127.8" y="190.1">SDA</text>
<text x="127.9" y="187.6">SCL</text>
<text x="132" y="186.4">10</text>
<text x="132.6" y="191.5">1</text>
<text x="132.6" y="189">9</text>
<text x="148.6" y="186.4">SCL</text>
<text x="148.6" y="189">SDA</text>
<text x="117.3" y="192.6">AIN3</text>
<text x="124.2" y="196.3" transform="rotate(-90 124.2 196.3)">3</text>
<text x="125.3" y="193.8" transform="rotate(-90 125.3 193.8)">GND</text>
<text x="126.5" y="192.6">ADDR</text>
<text x="35" y="205.8">1</text>
<text x="85" y="205.8">2</text>
<text x="135" y="205.8">3</text>
<text x="185" y="205.8">4</text>
<text x="235" y="205.8">5</text>
</g>
</svg>
